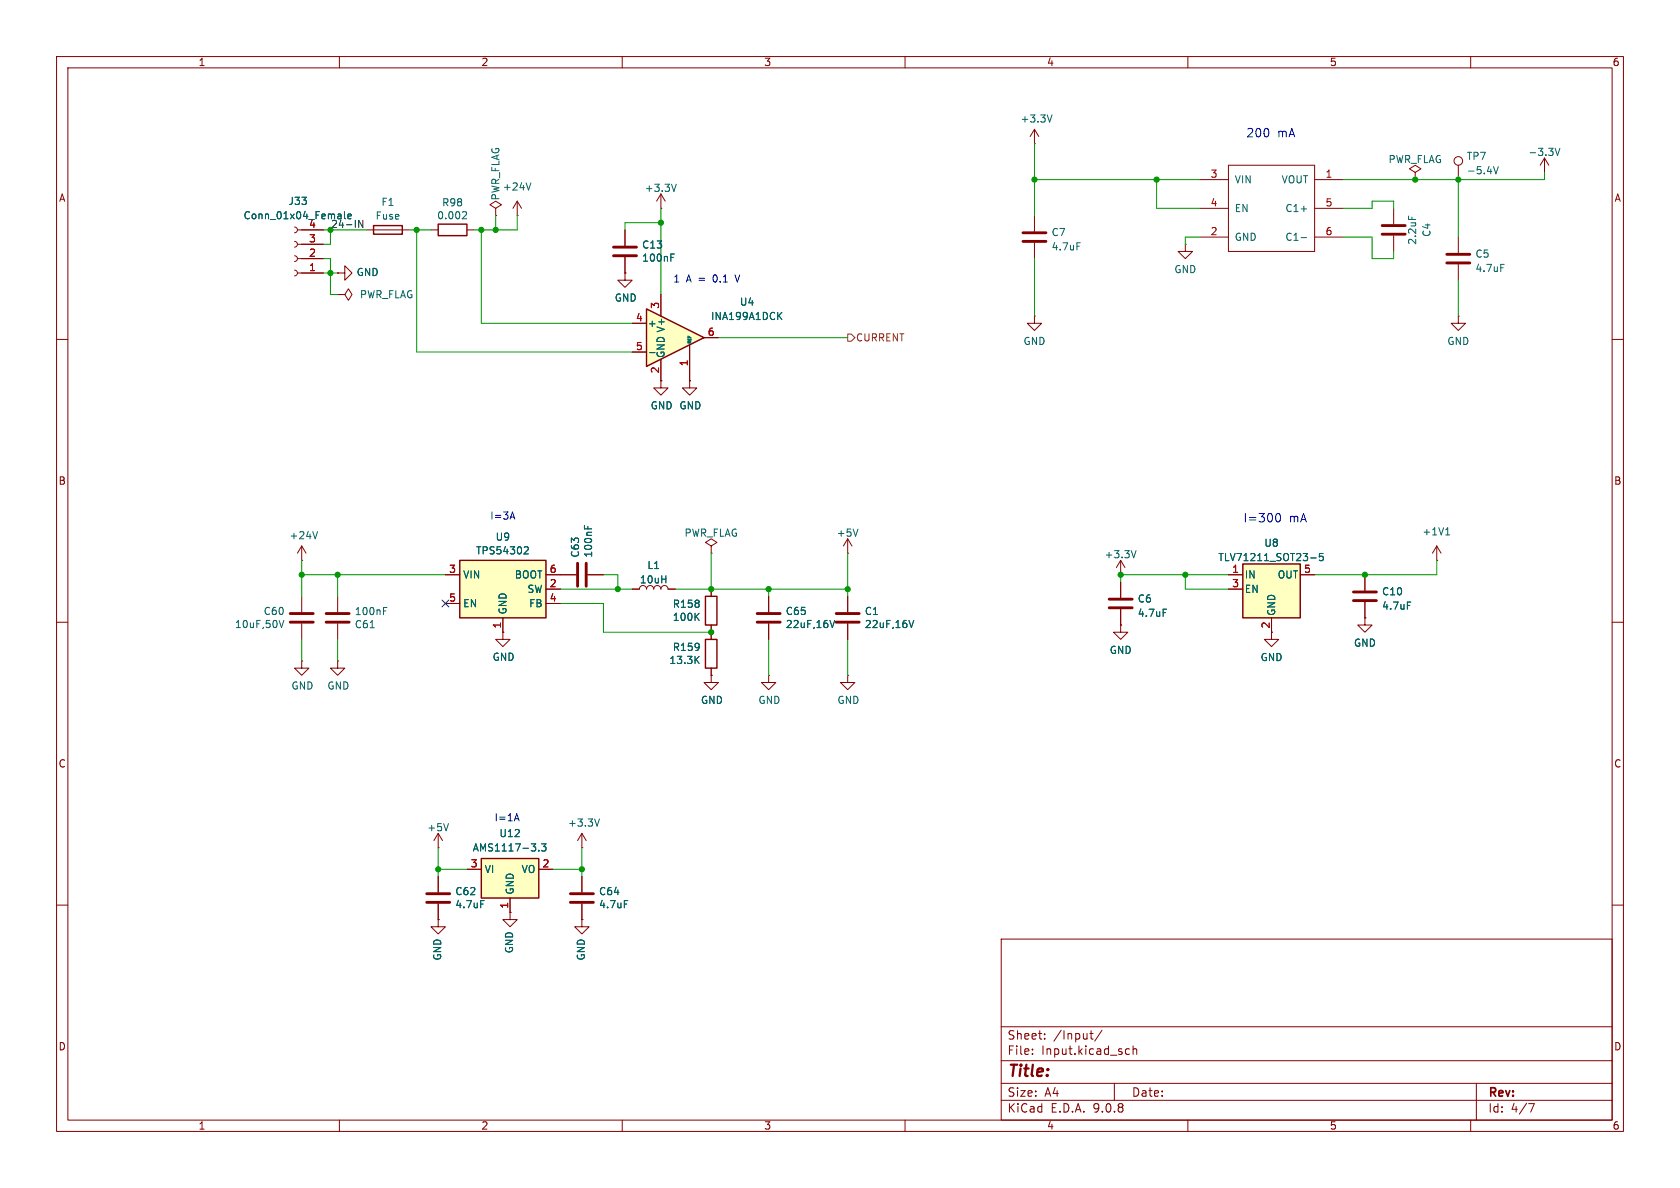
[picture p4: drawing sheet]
<svg xmlns="http://www.w3.org/2000/svg" width="297mm" height="210mm" viewBox="0 0 297 210" stroke-linecap="round" stroke-linejoin="round" font-family="sans-serif">
<g fill="none" stroke="#840000" stroke-width=".18">
<path d="M10 10h277v190h-277zM12 12h273v186h-273zM60 10v2M110 10v2M160 10v2M210 10v2M260 10v2M116.8 36.8h.1M116.8 34.3l-.7 1.3M116.8 34.3l.8 1.3M116.8 34.3v2.5M182.9 38.1v2.8"/>
<path d="M110.5 48.3v1.2h1.3l-1.3 1.3-1.3-1.3h1.3M110.5 48.3h.1M110.5 40.6v2.8M110.5 45.5v2.8M182.9 42.9v2.8M10 60h2M121.9 67.3v1.3h1.3l-1.3 1.3-1.3-1.3h1.3M121.9 67.3h.1M285 60h2M125.7 96.5l1-.6-1-.6-1 .6 1 .6v1.3M125.7 97.8h.1M149.9 97.8h.1"/>
<path d="M149.9 95.3v2.5M149.9 95.3l-.8 1.2M149.9 95.3l.7 1.2M10 110h2M135.9 105.4v2.8M135.9 110.2v2.8M149.9 119.4v1.3h1.2l-1.2 1.2-1.3-1.2h1.3M149.9 119.4h.1M149.9 105.4v2.8M149.9 110.2v2.8M285 110h2M10 160h2"/>
<path d="M177 166h108v32h-108zM285 160h2M60 198v2M110 198v2M160 198v2M177 194.5h108M177 191.5h108M177 187.5h108M177 181.5h108M182.5 186.3v.1M182.5 185.5v.1M184.7 183.6v.1"/>
<path d="M184.7 182.8v.1M192.7 182.7h.5M192.9 182.2v1.3l.3 .2M194.8 182.1l-1.3 2M197 191.5v3M199.1 186.3h.6M199.1 185.5h.6M200.3 185.5l.2-.1 .4 .1 .1 .9M200.3 184.9v1.5M210 198v2M260 198v2M261 191.5v6.5"/>
<path d="M270.2 195.1h1l-.6 1.5"/>
</g>
<path d="M108.5 43.7h4M108.5 45.2h4M180.8 42.7h4.1M180.8 41.1h4.1M133.9 108.5h4M133.9 110h4M147.8 108.5h4.1M147.8 110h4.1" fill="none" stroke="#840000" stroke-width=".51"/>
<path d="M119.6 32.6l-.5 1.2M118.6 45.5h.4M118.6 44.9h.6M190.4 42.9h.6M151.7 93.5l-.4 1.3M146.7 109.7l.4 1.2 .5-1.2M160.7 109.7l.4 1.2 .4-1.2" fill="none" stroke="#006464" stroke-width=".18"/>
<path d="M114.3 54.6l10.2 5.1-10.2 5.1z" fill="#ffffc2"/>
<path d="M114.3 54.6l10.2 5.1-10.2 5.1zM124.7 113h2v5.1h-2zM124.7 105.4h2v5.1h-2z" fill="none" stroke="#840000" stroke-width=".25"/>
<g fill="none" stroke="#840000" stroke-width=".18">
<path d="M182.9 25.4h.1M182.9 22.9l-.8 1.2M182.9 22.9l.7 1.2M182.9 22.9v2.5M246.4 36.8v2.8M250.2 30.5l1-.7-1-.6-1 .6 1 .7v1.3M250.2 31.8h.1M257.8 29.2v2.6M59.7 52.1h1.3l.6 1 .6-1-.6-1-.6 1M59.7 52.1h.1M111.8 57.2h2.5M116.8 52.1v3.8"/>
<path d="M124.5 59.7h2.5M246.4 41.7v2.8M257.8 55.9v1.3h1.3l-1.3 1.2-1.3-1.2h1.3M257.8 55.9h.1M257.8 41.9v2.8M257.8 46.7v2.8M111.8 62.2h2.5M116.8 67.3v1.3h1.3l-1.3 1.3-1.2-1.3h1.2M116.8 67.3h.1M116.8 63.5v3.8M121.9 61v6.3M198.1 99.1v2.5"/>
<path d="M198.1 99.1l-.7 1.2M198.1 99.1l.8 1.2M254 99.1h.1M254 96.5l-.8 1.3M254 96.5l.8 1.3M254 96.5v2.6M125.7 119.4v1.3h1.3l-1.3 1.2-1.2-1.2h1.2M125.7 119.4h.1M125.7 104.1v1.3M125.7 110.5v2.5M125.7 118.1v1.3M135.9 119.4v1.3h1.3l-1.3 1.2-1.3-1.2h1.3"/>
<path d="M135.9 119.4h.1M198.1 101.6h.1M198.1 110.5v1.3h1.3l-1.3 1.2-1.3-1.2h1.3M198.1 110.5h.1M198.1 102.9v2.8M198.1 107.7v2.8M241.3 109.2v1.3h1.3l-1.3 1.3-1.3-1.3h1.3M241.3 109.2h.1M241.3 101.6v2.8M241.3 106.4v2.8"/>
<circle cx="257.8" cy="28.4" r=".76"/>
</g>
<g fill="none" stroke="#006464" stroke-width=".18">
<path d="M186 20.3l-.4 1.3M249 38.2v.6M264 29.5l.5 1.2 .4-1.2M121.6 59.4v.2h.5M121.6 59.9v.2h.5M137.7 55.8l.5 .7M138.2 55.2l-.7 .7M265.3 46.7h.6M114.8 62.3h1M121.7 60.4l-.1 .2h.5M200.8 97.3l-.4 1.3M255.6 94.6h.7"/>
<path d="M255.7 93.6l.2-.3v1.3M123.1 116.6l.5 .7M123.1 108.9l.5 .8M123.6 116l-.7 .7M123.6 108.4l-.7 .7M205.6 107.7h.6M248.8 106.4h.6"/>
</g>
<path d="M244.3 39.9h4.1M244.3 41.4h4.1M255.8 46.5h4M255.8 45h4M196.1 107.4h4.1M196.1 105.9h4.1M239.3 106.2h4M239.3 104.6h4" fill="none" stroke="#840000" stroke-width=".51"/>
<path d="M219.7 99.7h10.2v9.5h-10.2z" fill="#ffffc2"/>
<path d="M66 39.9h5.1v1.5h-5.1zM77.5 39.6h5v2.1h-5zM219.7 99.7h10.2v9.5h-10.2z" fill="none" stroke="#840000" stroke-width=".25"/>
<g fill="none" stroke="#840000" stroke-width=".18">
<path d="M87.6 36.8l-1-.6 1-.6 1 .6-1 .6v1.3M87.6 38.1h.1M91.4 38.1h.1M91.4 35.6l-.7 1.2M91.4 35.6l.8 1.2M91.4 35.6v2.5M212.1 31.8h5.1M212.1 36.8h5.1M217.2 29.2h15.2v15.3h-15.2zM232.4 31.8h5.1M232.4 36.8h5.1M273 27.9l-.7 1.3"/>
<path d="M273 27.9l.8 1.3M273 27.9v2.6M52.1 47.8l.3 .1 .2 .4-.2 .3-.3 .2M52.1 45.2l.3 .2 .2 .3-.2 .4-.3 .1M52.1 42.7l.3 .1 .2 .4-.2 .3-.3 .2M52.1 40.1l.3 .2 .2 .3-.2 .4-.3 .1M52.6 48.3h4.5M52.6 45.7h4.5M52.6 43.2h4.5M52.6 40.6h4.5M59.7 48.3h1.3v-1.3l1.2 1.3-1.2 1.2v-1.2M59.7 48.3h.1"/>
<path d="M64.8 40.6h7.6M76.2 40.6h1.3M82.5 40.6h1.3M182.9 55.9v1.3h1.2l-1.2 1.2-1.3-1.2h1.3M182.9 55.9h.1M209.5 43.2v1.3h1.3l-1.3 1.2-1.2-1.2h1.2M209.5 43.2h.1M212.1 41.9h5.1M232.4 41.9h5.1M59.7 116.8v1.3h1.3l-1.3 1.3-1.3-1.3h1.3M59.7 116.8h.1M88.9 111.8v1.2h1.3l-1.3 1.3-1.3-1.3h1.3"/>
<path d="M88.9 111.8h.1M99.1 101.6h2.8M103.9 101.6h2.8M217.2 101.6h2.5M217.2 104.1h2.5M224.8 109.2v3.8h1.3l-1.3 1.3-1.3-1.3h1.3M229.9 101.6h2.5M77.5 149.9h.1M77.5 147.3l-.8 1.3M77.5 147.3l.7 1.3M77.5 147.3v2.6M102.9 149.9h.1"/>
<path d="M102.9 147.3v2.6M102.9 154.9v2.8M102.9 159.8v2.8M102.9 147.3l-.8 1.3M102.9 147.3l.7 1.3M102.9 162.6v1.2h-1.3l1.3 1.3 1.2-1.3h-1.2M102.9 162.6h.1"/>
</g>
<g fill="none" stroke="#006464" stroke-width=".18">
<path d="M60.9 37.4v1.1M61.5 38.3l.6-.2-.1-.2h-.4l-.1 .6M81.9 37.4l.5 .1 .1 .3-.8 .9h.8M93.9 32.3l-.5 1.3M230 36.9h1M274.9 26.2l.4 1.3 .5-1.3M230 42h1M103.3 92.9v.6M103.9 93.1v.4M231.7 98.6h1M233.9 97.8h-.6l-.1 .6 .2-.1 .4 .1 .2 .2-.1 .4-.2 .1-.5-.1M79.3 145.6l-.4 1.3"/>
<path d="M106 144.8l-.5 1.2M110.4 159.2h.6"/>
</g>
<path d="M102.1 99.6v4M103.6 99.6v4M100.8 158h4.1M100.8 159.5h4.1" fill="none" stroke="#840000" stroke-width=".51"/>
<path d="M85.1 151.8h10.1v7h-10.1z" fill="#ffffc2"/>
<path d="M85.1 151.8h10.1v7h-10.1z" fill="none" stroke="#840000" stroke-width=".25"/>
<path d="M82.5 153.7h2.6M90.2 158.8v2.5M95.2 153.7h2.6" fill="none" stroke="#840000" stroke-width=".18"/>
<path d="M95.2 150.3v.1M95.7 149.2h.8l-.4 .5 .4 .1v.5l-.2 .1-.6-.1" fill="none" stroke="#006464" stroke-width=".18"/>
<path d="M81.3 99.1h15.2v10.1h-15.2z" fill="#ffffc2"/>
<path d="M81.3 99.1h15.2v10.1h-15.2z" fill="none" stroke="#840000" stroke-width=".25"/>
<g fill="none" stroke="#840000" stroke-width=".18">
<path d="M53.3 48.3h3.8M53.3 45.7h3.8M53.3 43.2h3.8M53.3 40.6h3.8M59.7 48.3h.1M110.5 48.3h.1M110.5 40.6v2.8M110.5 45.5v2.8M111.8 57.2h2.5M116.8 52.1v3.8M124.5 59.7h2.5M111.8 62.2h2.5"/>
<path d="M116.8 67.3h.1M116.8 63.5v3.8M121.9 67.3h.1M121.9 61v6.3M53.3 99.1h.1M53.3 96.5l-.7 1.3M53.3 96.5l.8 1.3M53.3 96.5v2.6M53.3 116.8v1.3h1.3l-1.3 1.3-1.2-1.3h1.2M53.3 116.8h.1M53.3 105.4v2.8M53.3 110.2v2.8"/>
<path d="M59.7 105.4v2.8M59.7 110.2v2.8M78.7 101.6h2.6M78.7 106.7h2.6M88.9 111.8h.1M88.9 109.2v2.6M96.5 101.6h5.4M96.5 106.7h2.6M96.5 104.1h2.6M103.9 101.6h2.8M111.8 104.1h1.2a.64 .64 0 0 1 .7-.6 .64 .64 0 0 1 .6 .6 .64 .64 0 0 1 .6-.6 .64 .64 0 0 1 .7 .6 .64 .64 0 0 1 .6-.6 .64 .64 0 0 1 .6 .6 .64 .64 0 0 1 .7-.6 .64 .64 0 0 1 .6 .6h1.3M125.7 119.4h.1"/>
<path d="M125.7 104.1v1.3M125.7 110.5v2.5M125.7 118.1v1.3M135.9 105.4v2.8M135.9 110.2v2.8M149.9 105.4v2.8M149.9 110.2v2.8M198.1 110.5h.1M198.1 102.9v2.8M198.1 107.7v2.8M217.2 101.6h2.5M217.2 104.1h2.5"/>
<path d="M224.8 109.2v2.6M229.9 101.6h2.5M241.3 109.2h.1M241.3 101.6v2.8M241.3 106.4v2.8M77.5 154.9v2.8M77.5 159.8v2.8M82.5 153.7h2.6M90.2 158.8v2.5M95.2 153.7h2.6M102.9 154.9v2.8M102.9 159.8v2.8"/>
<path d="M77.5 162.6v1.2h-1.3l1.3 1.3 1.2-1.3h-1.2M77.5 162.6h.1M90.2 161.3v1.3h-1.3l1.3 1.2 1.2-1.2h-1.2M90.2 161.3h.1M102.9 162.6h.1"/>
</g>
<g fill="none" stroke="#006464" stroke-width=".18">
<path d="M60.9 37.4v1.1M61.5 38.3l.6-.2-.1-.2h-.4l-.1 .6M118.6 45.5h.4M118.6 44.9h.6M121.6 59.4v.2h.5M121.6 59.9v.2h.5M137.7 55.8l.5 .7M138.2 55.2l-.7 .7M114.8 62.3h1M121.7 60.4l-.1 .2h.5M56.1 94l-.4 1.2M92.9 96.6l.4 .1 .1 .3-.8 .9h.8"/>
<path d="M103.3 92.9v.6M103.9 93.1v.4M231.7 98.6h1M233.9 97.8h-.6l-.1 .6 .2-.1 .4 .1 .2 .2-.1 .4-.2 .1-.5-.1M49.3 109.7l.5 1.2 .4-1.2M65.4 111h.8M67.8 108h.4M67.8 107.4h.6M123.1 108.9l.5 .8M123.1 116.6l.5 .7M123.6 108.4l-.7 .7M123.6 116l-.7 .7"/>
<path d="M146.7 109.7l.4 1.2 .5-1.2M160.7 109.7l.4 1.2 .4-1.2M205.6 107.7h.6M248.8 106.4h.6M85 159.2h.6M95.2 150.3v.1M95.7 149.2h.8l-.4 .5 .4 .1v.5l-.2 .1-.6-.1M110.4 159.2h.6"/>
</g>
<path d="M51.3 110h4.1M51.3 108.5h4.1M57.7 110h4M57.7 108.5h4M75.4 158h4.1M75.4 159.5h4.1" fill="none" stroke="#840000" stroke-width=".51"/>
<path d="M149.9 59.1h.6l.6 .6-.6 .6h-.6z" fill="none" stroke="#725600" stroke-width=".18"/>
<path d="M64.1 38.9v1.3l-.7-1.3v1.3" fill="none" stroke="#0f0f0f" stroke-width=".18"/>
<g fill="none" stroke="#009600" stroke-width=".18">
<path d="M87.6 38.1v2.5M91.4 38.1v2.5h-7.6M116.8 39.4h-6.3v1.2M116.8 36.8v15.3M182.9 31.8h29.2M182.9 25.4v12.7M204.5 31.8v5h7.6M237.5 36.8h5.1v-1.2h3.8v1.2M257.8 31.8v10.1M273 30.5v1.3h-35.5M57.1 40.6h7.7M57.1 45.7h1.3v6.4h1.3"/>
<path d="M57.1 48.3h2.6M58.4 40.6v2.6h-1.3M72.4 40.6h3.8M73.7 40.6v21.6h38.1M85.1 40.6v16.6h26.7M127 59.7h22.9M182.9 45.7v10.2M212.1 41.9h-2.6v1.3M237.5 41.9h5.1v3.8h3.8v-1.2M257.8 49.5v6.4M53.3 99.1v6.3M125.7 97.8v6.3"/>
<path d="M149.9 97.8v7.6M254 99.1v2.5h-21.6M53.3 101.6h25.4M53.3 113v3.8M59.7 101.6v3.8M59.7 113v3.8M99.1 104.1h12.7M99.1 106.7h7.6v5.1h19M106.7 101.6h2.5v2.5M119.4 104.1h30.5M135.9 104.1v1.3M135.9 113v6.4"/>
<path d="M149.9 113v6.4M209.5 101.6v2.5h7.7M217.2 101.6h-19.1v1.3M77.5 149.9v5M77.5 153.7h5M97.8 153.7h5.1M102.9 149.9v5"/>
</g>
<path d="M78.1 106.1l1.2 1.2M79.3 106.1l-1.2 1.2" fill="none" stroke="#000084" stroke-width=".18"/>
<path d="M129.9 48.6l.5 1.3M90.3 91.4h.6M90.6 90.5l.4 1.3M225.6 91.1l.3-.3a.81 .81 0 0 1 .6 .6 .81 .81 0 0 1-.3 .8l-.3 .1-.3-.3M91.1 144.7h.6M91.4 143.8l.4 1.3" fill="none" stroke="#0000c2" stroke-width=".18"/>
<g fill="#009600" stroke="#009600" stroke-width=".18">
<circle cx="109.2" cy="104.1" r=".46"/>
<circle cx="53.3" cy="101.6" r=".46"/>
<circle cx="59.7" cy="101.6" r=".46"/>
<circle cx="77.5" cy="153.7" r=".46"/>
<circle cx="102.9" cy="153.7" r=".46"/>
<circle cx="198.1" cy="101.6" r=".46"/>
<circle cx="182.9" cy="31.8" r=".46"/>
<circle cx="125.7" cy="104.1" r=".46"/>
<circle cx="125.7" cy="111.8" r=".46"/>
<circle cx="135.9" cy="104.1" r=".46"/>
<circle cx="149.9" cy="104.1" r=".46"/>
<circle cx="116.8" cy="39.4" r=".46"/>
<circle cx="58.4" cy="48.3" r=".46"/>
<circle cx="73.7" cy="40.6" r=".46"/>
<circle cx="58.4" cy="40.6" r=".46"/>
<circle cx="85.1" cy="40.6" r=".46"/>
<circle cx="87.6" cy="40.6" r=".46"/>
<circle cx="204.5" cy="31.8" r=".46"/>
<circle cx="257.8" cy="31.8" r=".46"/>
<circle cx="209.5" cy="101.6" r=".46"/>
<circle cx="241.3" cy="101.6" r=".46"/>
<circle cx="250.2" cy="31.8" r=".46"/>
</g>
<text font-size="2.8" fill="#840000" x="178" y="190.9">Title:</text>
<g font-size="2.1" fill="#0000c2">
<text x="220.2" y="24.4">200</text>
<text x="225.8" y="24.4">mA</text>
<text x="219.7" y="92.5">I=300</text>
<text x="227.9" y="92.5">mA</text>
</g>
<g font-size="2.1" fill="#840000">
<text x="178" y="184">Sheet:</text>
<text x="186.2" y="184">/Input/</text>
<text x="178" y="186.7">File:</text>
<text x="184.1" y="186.7">Input.kicad_sch</text>
<text x="178" y="196.9">KiCad</text>
<text x="178" y="194.1">Size:</text>
<text x="184.7" y="194.1">A4</text>
<text x="185.7" y="196.9">E.D.A.</text>
<text x="193.3" y="196.9">9.0.8</text>
<text x="200" y="194.1">Date:</text>
<text x="263" y="194.3">Rev:</text>
<text x="263" y="196.9">Id:</text>
<text x="267.1" y="196.9">4/7</text>
</g>
<g font-size="1.8" fill="#840000">
<text x="35" y="11.9">1</text>
<text x="85" y="11.9">2</text>
<text x="135" y="11.9">3</text>
<text x="185" y="11.9">4</text>
<text x="235" y="11.9">5</text>
<text x="285" y="11.9">6</text>
<text x="10.3" y="35.9">A</text>
<text x="285.3" y="35.9">A</text>
<text x="10.3" y="85.9">B</text>
<text x="285.3" y="85.9">B</text>
<text x="10.3" y="135.9">C</text>
<text x="285.3" y="135.9">C</text>
<text x="10.3" y="185.9">D</text>
<text x="285.3" y="185.9">D</text>
<text x="35" y="199.9">1</text>
<text x="85" y="199.9">2</text>
<text x="135" y="199.9">3</text>
<text x="185" y="199.9">4</text>
<text x="235" y="199.9">5</text>
<text x="285" y="199.9">6</text>
</g>
<g font-size="1.8" fill="#006464">
<text x="180.3" y="21.9">+3.3V</text>
<text x="245.4" y="29">PWR_FLAG</text>
<text x="259.2" y="28.5">TP7</text>
<text x="270.1" y="27.8">-3.3V</text>
<text x="88.5" y="35.5" transform="rotate(-90 88.5 35.5)">PWR_FLAG</text>
<text x="88.8" y="33.9">+24V</text>
<text x="113.9" y="34.1">+3.3V</text>
<text x="218.2" y="32.6">VIN</text>
<text x="226.5" y="32.6">VOUT</text>
<text x="259.2" y="31">-5.4V</text>
<text x="43" y="39">Conn_01x04_Female</text>
<text x="50.9" y="36.4">J33</text>
<text x="58.4" y="40.4">24-IN</text>
<text x="66.3" y="39">Fuse</text>
<text x="67.3" y="36.6">F1</text>
<text x="77.2" y="39">0.002</text>
<text x="78.1" y="36.7">R98</text>
<text x="185.8" y="41.9">C7</text>
<text x="218.2" y="37.7">EN</text>
<text x="227.1" y="37.7">C1+</text>
<text x="253.1" y="42" transform="rotate(-90 253.1 42)">C4</text>
<text x="113.4" y="46.5">100nF</text>
<text x="113.4" y="44.1">C13</text>
<text x="185.8" y="44.5">4.7uF</text>
<text x="218.2" y="42.8">GND</text>
<text x="227.1" y="42.8">C1-</text>
<text x="250.6" y="43.4" transform="rotate(-90 250.6 43.4)">2.2uF</text>
<text x="260.7" y="45.7">C5</text>
<text x="63" y="49">GND</text>
<text x="63.5" y="52.9">PWR_FLAG</text>
<text x="108.6" y="53.5">GND</text>
<text x="207.5" y="48.5">GND</text>
<text x="260.7" y="48.3">4.7uF</text>
<text x="114.4" y="58">+</text>
<text x="125.6" y="56.8">INA199A1DCK</text>
<text x="130.7" y="54.2">U4</text>
<text x="117.7" y="63.4" transform="rotate(-90 117.7 63.4)">GND V+</text>
<text x="180.8" y="61.2">GND</text>
<text x="255.8" y="61.2">GND</text>
<text x="114.9" y="72.6">GND GND</text>
<text x="51.1" y="95.5">+24V</text>
<text x="87.5" y="95.8">U9</text>
<text x="120.9" y="95.1">PWR_FLAG</text>
<text x="147.8" y="95.1">+5V</text>
<text x="251.4" y="94.8">+1V1</text>
<text x="84.1" y="98.2">TPS54302</text>
<text x="102.6" y="98.7" transform="rotate(-90 102.6 98.7)">C63</text>
<text x="104.9" y="98.7" transform="rotate(-90 104.9 98.7)">100nF</text>
<text x="114.3" y="100.8">L1</text>
<text x="195.2" y="98.9">+3.3V</text>
<text x="215.3" y="99.4">TLV71211_SOT23-5</text>
<text x="223.4" y="96.9">U8</text>
<text x="81.8" y="102.5">VIN</text>
<text x="81.8" y="107.5">EN</text>
<text x="90.9" y="102.5">BOOT</text>
<text x="93.1" y="105">SW</text>
<text x="93.5" y="107.5">FB</text>
<text x="113" y="103.3">10uH</text>
<text x="118.8" y="107.6">R158</text>
<text x="201.1" y="106.7">C6</text>
<text x="220" y="102.5">IN</text>
<text x="220" y="105">EN</text>
<text x="225.8" y="102.5">OUT</text>
<text x="244.2" y="105.4">C10</text>
<text x="244.2" y="108">4.7uF</text>
<text x="41.4" y="111.2">10uF,50V</text>
<text x="46.5" y="108.9">C60</text>
<text x="62.6" y="108.9">100nF</text>
<text x="62.6" y="111.3">C61</text>
<text x="89.8" y="108.7" transform="rotate(-90 89.8 108.7)">GND</text>
<text x="118.8" y="110">100K</text>
<text x="138.8" y="108.9">C65</text>
<text x="138.8" y="111.2">22uF,16V</text>
<text x="152.8" y="108.9">C1</text>
<text x="152.8" y="111.2">22uF,16V</text>
<text x="201.1" y="109.2">4.7uF</text>
<text x="225.7" y="109" transform="rotate(-90 225.7 109)">GND</text>
<text x="87" y="117">GND</text>
<text x="118.2" y="117.6">13.3K</text>
<text x="118.8" y="115.3">R159</text>
<text x="196.1" y="115.8">GND</text>
<text x="222.8" y="117.1">GND</text>
<text x="239.3" y="114.5">GND</text>
<text x="51.4" y="122.1">GND</text>
<text x="57.8" y="122.1">GND</text>
<text x="123.8" y="124.6">GND</text>
<text x="134" y="124.6">GND</text>
<text x="148" y="124.6">GND</text>
<text x="75.4" y="147.1">+5V</text>
<text x="88.2" y="148.2">U12</text>
<text x="100.3" y="146.3">+3.3V</text>
<text x="83.5" y="150.7">AMS1117-3.3</text>
<text x="85.6" y="154.5">VI</text>
<text x="92.1" y="154.5">VO</text>
<text x="80.4" y="158.4">C62</text>
<text x="80.4" y="160.8">4.7uF</text>
<text x="91" y="158.2" transform="rotate(-90 91 158.2)">GND</text>
<text x="105.8" y="158.4">C64</text>
<text x="105.8" y="160.8">4.7uF</text>
<text x="78.2" y="169.9" transform="rotate(-90 78.2 169.9)">GND</text>
<text x="90.9" y="168.6" transform="rotate(-90 90.9 168.6)">GND</text>
<text x="103.6" y="169.9" transform="rotate(-90 103.6 169.9)">GND</text>
</g>
<g font-size="1.8" fill="#a90000">
<text x="213.9" y="31.5">3</text>
<text x="234.2" y="31.5">1</text>
<text x="54.5" y="40.4">4</text>
<text x="213.9" y="36.6">4</text>
<text x="213.9" y="41.7">2</text>
<text x="234.2" y="36.6">5</text>
<text x="234.2" y="41.7">6</text>
<text x="54.5" y="45.5">2</text>
<text x="54.5" y="42.9">3</text>
<text x="54.5" y="48">1</text>
<text x="112.3" y="56.9">4</text>
<text x="116.6" y="54.7" transform="rotate(-90 116.6 54.7)">3</text>
<text x="125" y="59.4">6</text>
<text x="112.3" y="62">5</text>
<text x="121.7" y="64.8" transform="rotate(-90 121.7 64.8)">1</text>
<text x="116.6" y="66.1" transform="rotate(-90 116.6 66.1)">2</text>
<text x="79.3" y="101.3">3</text>
<text x="97.1" y="101.3">6</text>
<text x="217.7" y="101.3">1</text>
<text x="230.4" y="101.3">5</text>
<text x="79.3" y="106.4">5</text>
<text x="97.1" y="103.9">2</text>
<text x="97.1" y="106.4">4</text>
<text x="217.7" y="103.9">3</text>
<text x="88.6" y="111.2" transform="rotate(-90 88.6 111.2)">1</text>
<text x="224.5" y="111.2" transform="rotate(-90 224.5 111.2)">2</text>
<text x="83.1" y="153.4">3</text>
<text x="95.8" y="153.4">2</text>
<text x="89.9" y="160.7" transform="rotate(-90 89.9 160.7)">1</text>
</g>
<g font-size="1.8" fill="#0000c2">
<text x="118.9" y="50.1">1</text>
<text x="121.3" y="50.1">A =</text>
<text x="126.3" y="50.1">0.1</text>
<text x="130.5" y="50.1">V</text>
<text x="86.6" y="92.1">I=3A</text>
<text x="87.3" y="145.4">I=1A</text>
</g>
<text font-size="1.8" fill="#725600" x="151.2" y="60.6">CURRENT</text>
<text font-size=".7" fill="#006464" x="122.4" y="60.8" transform="rotate(-90 122.4 60.8)">REF</text>
</svg>
